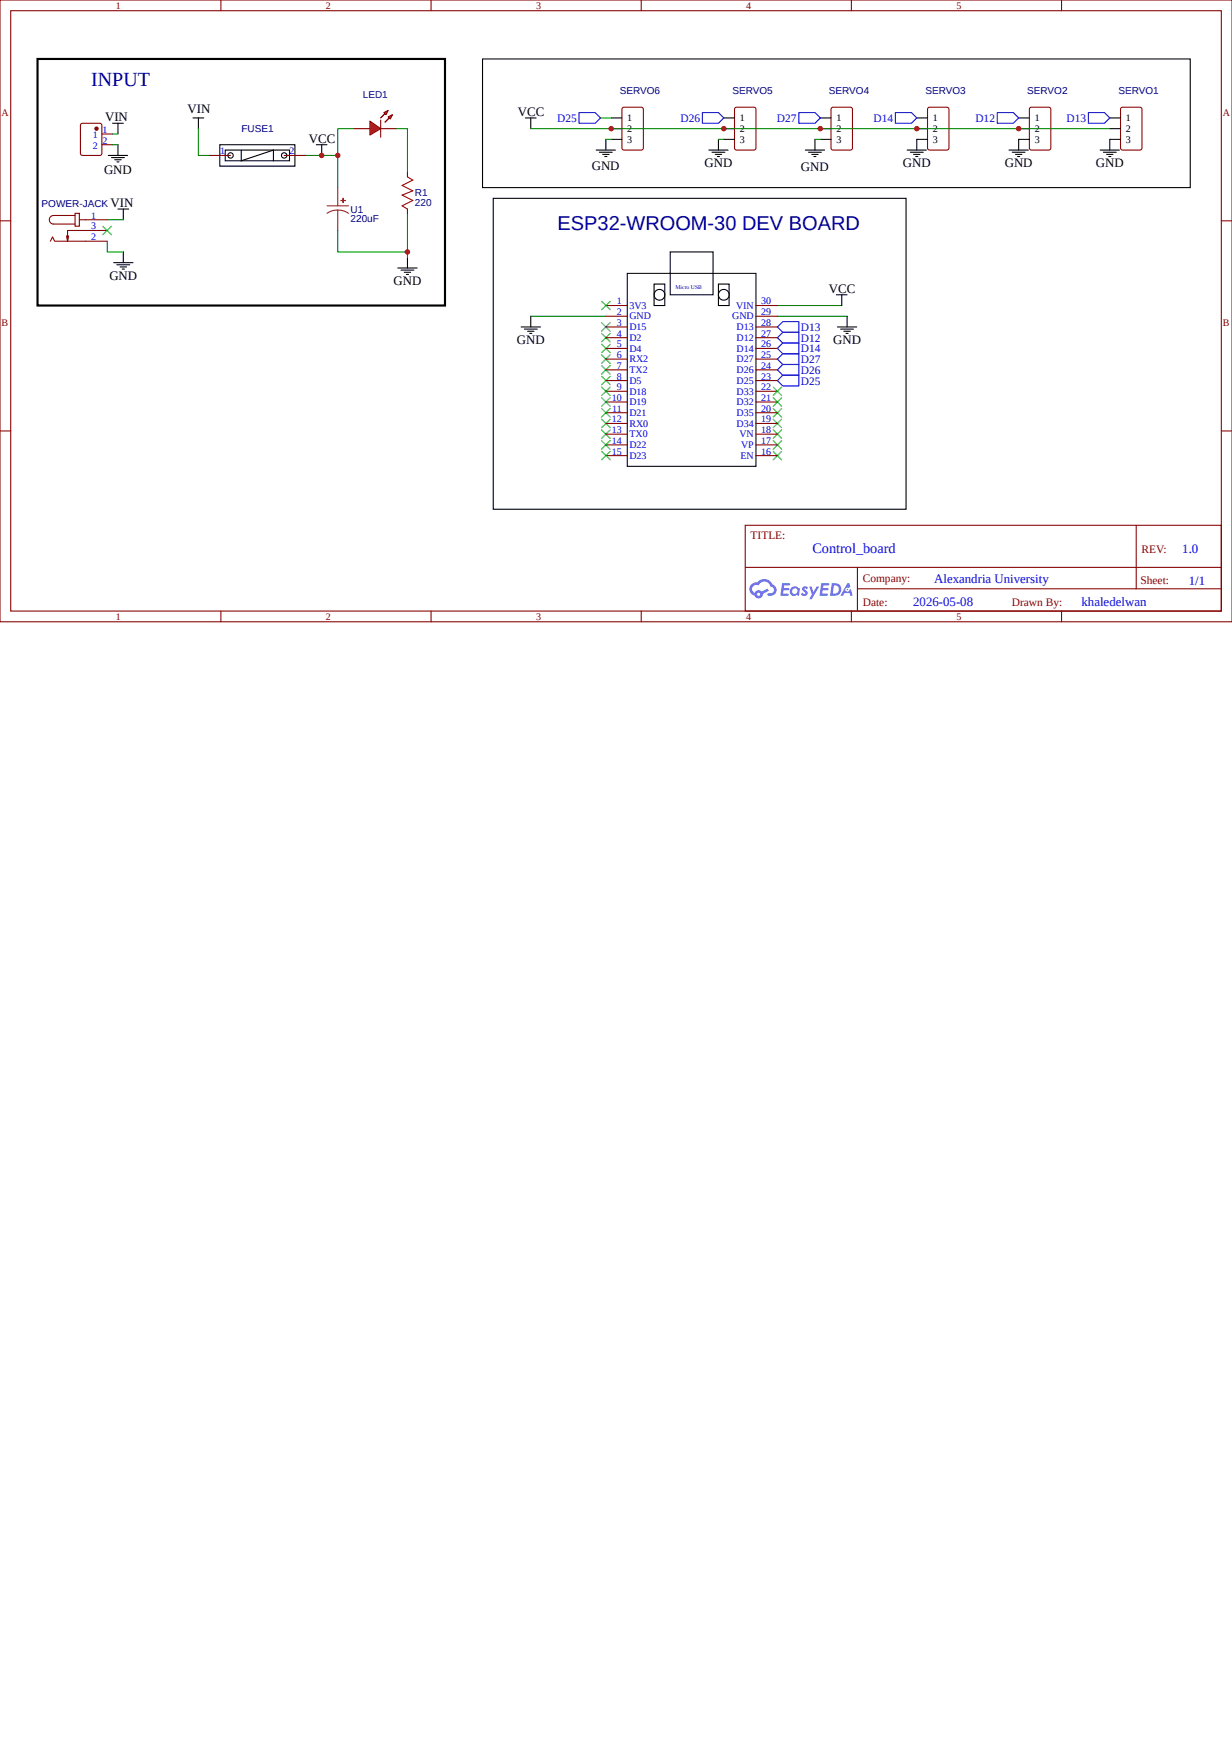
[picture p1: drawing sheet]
<svg xmlns="http://www.w3.org/2000/svg" width="210mm" height="297mm" viewBox="0 0 210 297" stroke-linecap="round" stroke-linejoin="round" font-family="sans-serif">
<g fill="none" stroke="#800" stroke-width=".18">
<path d="M0 0h209.9v106h-209.9zM37.6 0v1.8M73.4 0v1.8M109.2 0v1.8M145 0v1.8M180.9 0v1.8M1.8 1.8h206.3v102.3h-206.3zM0 37.6h1.8M208.1 37.6h1.8M0 73.4h1.8M208.1 73.4h1.8M127 89.5h81.1v14.6h-81.1z"/>
<path d="M127 96.7h81M146.1 96.7v7.3M193.6 89.5v10.8M37.6 104.1v1.9M73.4 104.1v1.9M109.2 104.1v1.9M145 104.1v1.9M146.1 100.3h61.9M180.9 104.1v1.9"/>
</g>
<g fill="#58f">
<path d="M136.8 100l.4-.1 .2 .1 .3 .2-.2 .3a.24 .24 0 0 0-.2-.3 .24 .24 0 0 0-.3 .1v.1a.75 .75 0 0 1 .5 1l-.6 .2-.5-.3 .3-.3 .3 .2 .2-.2a.91 .91 0 0 1-.5-.8z"/>
<path d="M137.9 99.9h.4l.3 1 .5-1h.5l-1.3 2.2h-.4l.4-.8z"/>
<path d="M133.2 99.4h1.4v.2l-.2 .2h-.8l-.1 .4h.8l.2 .2-.2 .2h-.8l-.1 .6 .8-.1 .1 .1v.3h-1.4z"/>
<path d="M139.9 99.4h1.3l.1 .2-.2 .2h-.8l-.1 .4h.8l.2 .2-.2 .2h-.8l-.1 .5h.8l.1 .1v.3h-1.4z"/>
<path d="M144.4 99.4h.3l.2 .6-.3 .2a.36 .36 0 0 0-.6 .1 .36 .36 0 0 0 .3 .5 .36 .36 0 0 0 .4-.3l.3-.1 .3 1.1h-.4l-.2-.4h-.8l-.3 .4h-.4z"/>
<path d="M141.7 99.4l-.3 2.1h.7a1.09 1.09 0 0 0 1.2-1.1 1.09 1.09 0 0 0-1.2-1zM142.1 99.8a.73 .73 0 0 1 .8 .8 .73 .73 0 0 1-1 .5z"/>
<path d="M134.9 100.1a.8 .8 0 0 0-.2 1.1 .8 .8 0 0 0 1.1 .2l.3 .1 .2-1.2-.3-.1a.72 .72 0 0 0-1.1-.1zM134.9 100.8a.47 .47 0 0 1 .9 0 .47 .47 0 0 1-.9 0z"/>
<path d="M128 99.6a1.14 1.14 0 0 0 .6 1.9 .73 .73 0 0 0 .8 .5 .73 .73 0 0 0 .6-.8l1-.5-.2-.4-1 .5a.74 .74 0 0 0-1.2 .2 .72 .72 0 0 1-.4-1 .72 .72 0 0 1 1-.2 1.07 1.07 0 0 1 1.1-.7 1.07 1.07 0 0 1 1 .9 .59 .59 0 0 1 .5 .7 .59 .59 0 0 1-.8 .4l-.3 .2a.91 .91 0 0 0 1.1 .1 .98 .98 0 0 0 .5-1 .98 .98 0 0 0-.7-.8 1.58 1.58 0 0 0-2.7-.4l-.4 .1zM129 101.3a.28 .28 0 0 1 .5 0 .28 .28 0 0 1-.5 0z"/>
<circle cx="144.4" cy="100.5" r=".14"/>
</g>
<g fill="#000">
<path d="M102.5 55l1.4 1.4zM103.9 55l-1.4 1.4z"/>
<path d="M102.5 56.8l1.4 1.5zM103.9 56.8l-1.4 1.5z"/>
<path d="M102.5 58.6l1.4 1.5zM103.9 58.6l-1.4 1.5z"/>
<path d="M102.5 73.3l1.4 1.4zM103.9 73.3l-1.4 1.4z"/>
<path d="M102.5 71.4l1.4 1.5zM103.9 71.4l-1.4 1.5z"/>
<path d="M102.5 60.5l1.4 1.4zM103.9 60.5l-1.4 1.4z"/>
<path d="M102.5 62.3l1.4 1.5zM103.9 62.3l-1.4 1.5z"/>
<path d="M102.5 64.1l1.4 1.5zM103.9 64.1l-1.4 1.5z"/>
<path d="M131.7 69.6l1.5 1.5zM133.2 69.6l-1.5 1.5z"/>
<path d="M131.7 71.4l1.5 1.5zM133.2 71.4l-1.5 1.5z"/>
<path d="M131.7 73.3l1.5 1.4zM133.2 73.3l-1.5 1.4z"/>
<path d="M131.7 75.1l1.5 1.4zM133.2 75.1l-1.5 1.4z"/>
<path d="M131.7 76.9l1.5 1.5zM133.2 76.9l-1.5 1.5z"/>
</g>
<g fill="none" stroke="#3c3" stroke-width=".18">
<path d="M102.5 55l1.4 1.4M102.5 56.8l1.4 1.5M102.5 58.6l1.4 1.5M103.9 55l-1.4 1.4M103.9 56.8l-1.4 1.5M103.9 58.6l-1.4 1.5M102.5 73.3l1.4 1.4M102.5 71.4l1.4 1.5M102.5 60.5l1.4 1.4M102.5 62.3l1.4 1.5M102.5 64.1l1.4 1.5M103.9 73.3l-1.4 1.4"/>
<path d="M103.9 71.4l-1.4 1.5M103.9 60.5l-1.4 1.4M103.9 62.3l-1.4 1.5M103.9 64.1l-1.4 1.5M131.7 69.6l1.5 1.5M131.7 71.4l1.5 1.5M131.7 73.3l1.5 1.4M131.7 75.1l1.5 1.4M131.7 76.9l1.5 1.5M133.2 69.6l-1.5 1.5M133.2 71.4l-1.5 1.5M133.2 73.3l-1.5 1.4"/>
<path d="M133.2 75.1l-1.5 1.4M133.2 76.9l-1.5 1.5"/>
</g>
<path d="M52.1 26.5h5.4v5.5M57.5 39.3v3.6h11.9M90.4 21.9h98.7M102.3 20.1h1.8M103.2 23.7h.9M122.4 23.7h.9M138.8 23.7h.9M90.4 53.9h12.8M132.4 53.9h11.9M132.4 52.1h11" fill="none" stroke="#080" stroke-width=".18"/>
<g fill="none" stroke="#000" stroke-width=".18">
<path d="M19.2 21h1.8M20.1 21v1.8M32.9 20.1h1.8M33.8 20.1v1.8M89.5 20.1h1.8M90.4 20.1v1.8M101.6 25.6h3.3M102.1 25.9h2.2M102.7 26.3h1.1M103 26.7h.4M103.2 23.7v1.9M104.1 23.7h1.9"/>
<path d="M104.1 20.1h1.9M104.1 21.9h1.9M120.7 25.6h3.3M121.3 25.9h2.2M121.8 26.3h1.1M122.2 26.7h.4M122.4 23.7v1.9M123.3 23.7h1.8M123.3 20.1h1.8M123.3 21.9h1.8M137.2 25.6h3.3M137.7 25.9h2.2"/>
<path d="M138.3 26.3h1.1M138.7 26.7h.3M138.8 23.7v1.9M139.7 23.7h1.9M139.7 20.1h1.9M139.7 21.9h1.9M154.5 25.6h3.3M155.1 25.9h2.2M155.6 26.3h1.1M156 26.7h.4M156.2 20.1h1.8M156.2 21.9h1.8"/>
<path d="M158 23.7h-1.8v1.9M171.9 25.6h3.3M172.4 25.9h2.2M173 26.3h1.1M173.4 26.7h.3M173.5 20.1h1.9M173.5 21.9h1.9M175.4 23.7h-1.9v1.9M189.1 23.7h1.8M189.1 20.1h1.8M189.1 21.9h1.8M88.8 55.7h3.3"/>
<path d="M89.3 56.1h2.2M89.9 56.4h1.1M90.2 56.8h.4M90.4 53.9v1.8M106.9 46.6h21.9v32.9h-21.9zM111.4 48.4h1.9v3.7h-1.9zM114.2 42.9h7.3v7.3h-7.3zM122.4 48.4h1.8v3.7h-1.8zM142.5 50.2h1.8M142.7 55.7h3.3M143.2 56.1h2.2M143.4 50.2v1.9"/>
<path d="M143.8 56.4h1.1M144.1 56.8h.4M144.3 53.9v1.8"/>
<circle cx="112.3" cy="50.2" r=".91"/>
<circle cx="123.3" cy="50.2" r=".91"/>
</g>
<g fill="none" stroke="#800" stroke-width=".18">
<path d="M106.1 18.4l.2-.1h2.9l.4 .2v6.7l-.2 .3-3.1 .1-.3-.3v-6.7zM125.2 18.4l.3-.1h2.9l.4 .2v6.7l-.2 .3-3.1 .1-.3-.3-.1-6.7zM141.7 18.4l.2-.1h3l.3 .2v6.7l-.2 .3-3.1 .1-.3-.3v-6.7zM158.1 18.4l.3-.1h2.9l.3 .2 .1 6.7-.3 .3-3 .1-.4-.3v-6.7zM175.5 18.4l.2-.1h3l.3 .2v6.7l-.2 .3-3.1 .1-.3-.3v-6.7zM191 18.4l.3-.1h2.9l.3 .2 .1 6.7-.3 .3-3 .1-.4-.3v-6.7zM103.2 52.1h3.7M103.2 53.9h3.7M103.2 55.7h3.7M103.2 57.5h3.7M103.2 59.4h3.7M128.8 52.1h3.6"/>
<path d="M128.8 53.9h3.6M128.8 55.7h3.6M128.8 57.5h3.6M128.8 59.4h3.6M103.2 61.2h3.7M103.2 63h3.7M103.2 64.9h3.7M103.2 66.7h3.7M103.2 68.5h3.7M103.2 70.3h3.7M103.2 72.2h3.7M103.2 74h3.7"/>
<path d="M103.2 75.8h3.7M103.2 77.6h3.7M128.8 61.2h3.6M128.8 63h3.6M128.8 64.9h3.6M128.8 66.7h3.6M128.8 68.5h3.6M128.8 70.3h3.6M128.8 72.2h3.6M128.8 74h3.6M128.8 75.8h3.6M128.8 77.6h3.6"/>
</g>
<path d="M98.6 19.2h2.8l.9 .9-.9 .9h-2.8zM119.7 19.2h2.7l.9 .9-.9 .9h-2.7zM136.1 19.2h2.7l.9 .9-.9 .9h-2.7zM152.5 19.2h2.8l.9 .9-.9 .9h-2.8zM169.9 19.2h2.7l.9 .9-.9 .9h-2.7zM185.4 19.2h2.8l.9 .9-.9 .9h-2.8zM132.4 57.5l1-.9h2.7v1.9h-2.7zM132.4 55.7l1-.9h2.7v1.8h-2.7zM132.4 59.4l1-.9h2.7v1.8h-2.7zM132.4 61.2l1-.9h2.7v1.8h-2.7zM132.4 63l1-.9h2.7v1.8h-2.7zM132.4 64.9l1-1h2.7v1.9h-2.7z" fill="none" stroke="#00f" stroke-width=".18"/>
<path d="M55.7 35.1h3.7M57.5 35.8l-1.1 .2-.7 .4M57.5 35.8l.8 .1 1.1 .5M57.5 32v3.1M57.5 35.8v3.5" fill="none" stroke="#8d2323" stroke-width=".18"/>
<path d="M58.1 34.2h.7z" fill="#8d2323"/>
<path d="M58.1 34.2h.7z" fill="none" stroke="#8d2323" stroke-width=".18"/>
<path d="M58.4 33.8l.1 .7z" fill="#8d2323"/>
<path d="M58.4 33.8l.1 .7z" fill="none" stroke="#8d2323" stroke-width=".18"/>
<path d="M18.5 26.5h3.2M19 26.9h2.2M19.5 27.2h1.1M19.9 27.6h.4M20.1 24.7v1.8" fill="none" stroke="#000" stroke-width=".18"/>
<path d="M6.4 10h69.4v42.1h-69.4z" fill="none" stroke="#000" stroke-width=".37"/>
<path d="M63 20.6l1.9 1.3-1.9 1.1z" fill="#f00"/>
<path d="M63 20.6l1.9 1.3-1.9 1.1zM64.9 20.5v2.9" fill="none" stroke="#800" stroke-width=".18"/>
<path d="M64.9 20.1l.7-.7z" fill="#800"/>
<path d="M65.6 19.4l-.7 .7" fill="none" stroke="#800" stroke-width=".18"/>
<path d="M66.3 20.1l-.7 .7z" fill="#800"/>
<path d="M66.3 20.1l-.7 .7" fill="none" stroke="#800" stroke-width=".18"/>
<path d="M65.4 19.2l.7-.4-.3 .7z" fill="#f00"/>
<path d="M65.4 19.2l.7-.4-.3 .7z" fill="none" stroke="#800" stroke-width=".18"/>
<path d="M66.1 19.9l.8-.4-.4 .8z" fill="#f00"/>
<g fill="none" stroke="#800" stroke-width=".18">
<path d="M66.1 19.9l.8-.4-.4 .8zM12.8 36.4h.7v2.1h-.7zM12.8 36.7h-3.7a.73 .73 0 0 0-.7 .7 .73 .73 0 0 0 .7 .8h3.7M13.5 37.4h4.8M13.8 21.1l.3-.1h2.9l.3 .2 .1 4.9-.2 .3-3.1 .1-.3-.2-.1-4.9zM18.3 39.3h-6.8v1.8l-.2-.9M35.6 26.5h3.7M48.4 26.5h3.7M60.3 21.9h2.7M64.9 21.9h2.7M69.4 29.2v.9M69.4 35.6v.9"/>
<path d="M8.6 41.1l.4-.7 .3 .7h9M11.7 40.2l-.2 .9"/>
</g>
<path d="M69.4 30.1l.9 .6-1.8 .9 1.8 .9-1.8 .7 1.8 1-1.8 .9 .9 .5" fill="none" stroke="#a00000" stroke-width=".18"/>
<g fill="none" stroke="#000" stroke-width=".18">
<path d="M20.1 35.6h1.8M21 35.6v1.8M37.4 24.7h12.8v3.6h-12.8zM38.4 25.6h10.9v1.8h-10.9zM41.1 25.6v1.8l5.5-1.8v1.8M19.4 44.8h3.3M19.9 45.1h2.2M20.5 45.5h1.1M20.8 45.9h.4M21 42.9v1.9M67.8 45.7h3.3M68.3 46h2.2"/>
<path d="M68.9 46.4h1.1M69.2 46.8h.4M69.4 43.8v1.9"/>
<circle cx="39.3" cy="26.5" r=".46"/>
<circle cx="48.4" cy="26.5" r=".46"/>
</g>
<path d="M18.3 37.4h2.7M33.8 21.9v4.6h1.8M60.3 21.9h-2.8v4.6M67.6 21.9h1.8v7.3M69.4 36.5v7.3" fill="none" stroke="#080" stroke-width=".18"/>
<g fill="#000">
<path d="M102.5 65.9l1.4 1.5zM103.9 65.9l-1.4 1.5z"/>
<path d="M102.5 67.8l1.4 1.4zM103.9 67.8l-1.4 1.4z"/>
<path d="M102.5 69.6l1.4 1.5zM103.9 69.6l-1.4 1.5z"/>
<path d="M102.5 75.1l1.4 1.4zM103.9 75.1l-1.4 1.4z"/>
<path d="M102.5 76.9l1.4 1.5zM103.9 76.9l-1.4 1.5z"/>
<path d="M131.7 67.8l1.5 1.4zM133.2 67.8l-1.5 1.4z"/>
<path d="M131.7 65.9l1.5 1.5zM133.2 65.9l-1.5 1.5z"/>
</g>
<g fill="none" stroke="#3c3" stroke-width=".18">
<path d="M102.5 65.9l1.4 1.5M102.5 67.8l1.4 1.4M102.5 69.6l1.4 1.5M102.5 75.1l1.4 1.4M102.5 76.9l1.4 1.5M103.9 65.9l-1.4 1.5M103.9 67.8l-1.4 1.4M103.9 69.6l-1.4 1.5M103.9 75.1l-1.4 1.4M103.9 76.9l-1.4 1.5M131.7 67.8l1.5 1.4M131.7 65.9l1.5 1.5"/>
<path d="M133.2 67.8l-1.5 1.4M133.2 65.9l-1.5 1.5"/>
</g>
<circle cx="16.4" cy="21.9" r=".27" fill="#800"/>
<g fill="none" stroke="#800" stroke-width=".18">
<path d="M17.4 22.8h1.8M17.4 24.7h1.8"/>
<circle cx="16.4" cy="21.9" r=".27"/>
</g>
<path d="M82.2 10h120.6v22h-120.6zM53.9 24.7h1.8M54.8 24.7v1.8M84 33.8h70.4v53h-70.4zM187.4 25.6h3.3M188 25.9h2.2M188.5 26.3h1.1M188.9 26.7h.4M189.1 23.7v1.9" fill="none" stroke="#000" stroke-width=".18"/>
<g fill="#000">
<path d="M17.5 38.5l1.5 1.5zM19 38.5l-1.5 1.5z"/>
<path d="M102.5 51.3l1.4 1.5zM103.9 51.3l-1.4 1.5z"/>
</g>
<path d="M17.5 38.5l1.5 1.5M19 38.5l-1.5 1.5M102.5 51.3l1.4 1.5M103.9 51.3l-1.4 1.5" fill="none" stroke="#3c3" stroke-width=".18"/>
<path d="M19.2 22.8h.9M19.2 24.7h.9M18.3 41.1v1.8h2.7" fill="none" stroke="#080" stroke-width=".18"/>
<g fill="#c00">
<circle cx="156.2" cy="21.9" r=".46"/>
<circle cx="139.7" cy="21.9" r=".46"/>
<circle cx="123.3" cy="21.9" r=".46"/>
<circle cx="104.1" cy="21.9" r=".46"/>
<circle cx="69.4" cy="42.9" r=".46"/>
<circle cx="173.5" cy="21.9" r=".46"/>
<circle cx="57.5" cy="26.5" r=".46"/>
<circle cx="54.8" cy="26.5" r=".46"/>
</g>
<g font-size="3.4" fill="#000080">
<text x="15.5" y="14.6">INPUT</text>
<text x="95" y="39.3">ESP32-WROOM-30 DEV BOARD</text>
</g>
<text font-size="2.4" fill="#00f" x="138.4" y="94.2">Control_board</text>
<g font-size="2.2">
<text x="17.9" y="20.6">VIN</text>
<text x="32" y="19.2">VIN</text>
<text x="88.2" y="19.7">VCC</text>
<text x="17.7" y="29.6">GND</text>
<text x="52.6" y="24.3">VCC</text>
<text x="100.8" y="29">GND</text>
<text x="120" y="28.5">GND</text>
<text x="136.5" y="29.1">GND</text>
<text x="153.8" y="28.5">GND</text>
<text x="171.2" y="28.5">GND</text>
<text x="186.7" y="28.5">GND</text>
<text x="18.8" y="35.3">VIN</text>
<text x="18.6" y="47.7">GND</text>
<text x="67" y="48.6">GND</text>
<text x="141.2" y="49.9">VCC</text>
<text x="88.1" y="58.6">GND</text>
<text x="141.9" y="58.6">GND</text>
</g>
<g font-size="2.2" fill="#00f">
<text x="201.4" y="94.3">1.0</text>
<text x="159.2" y="99.3">Alexandria University</text>
<text x="202.5" y="99.6">1/1</text>
<text x="155.6" y="103.3">2026-05-08</text>
<text x="184.3" y="103.3">khaledelwan</text>
</g>
<g font-size="1.9" fill="#00f">
<text x="94.9" y="20.7">D25</text>
<text x="115.9" y="20.7">D26</text>
<text x="132.4" y="20.8">D27</text>
<text x="148.8" y="20.8">D14</text>
<text x="166.2" y="20.8">D12</text>
<text x="181.7" y="20.7">D13</text>
<text x="136.5" y="58.2">D12</text>
<text x="136.5" y="56.4">D13</text>
<text x="136.5" y="60">D14</text>
<text x="136.5" y="61.9">D27</text>
<text x="136.5" y="63.7">D26</text>
<text x="136.5" y="65.5">D25</text>
</g>
<g font-size="1.9" fill="#800">
<text x="127.9" y="91.9">TITLE:</text>
<text x="194.5" y="94.3">REV:</text>
<text x="147" y="99.2">Company:</text>
<text x="194.3" y="99.6">Sheet:</text>
<text x="147" y="103.2">Date:</text>
<text x="172.4" y="103.3">Drawn By:</text>
</g>
<g font-size="1.7" fill="#800">
<text x="19.7" y="1.6">1</text>
<text x="55.5" y="1.6">2</text>
<text x="91.3" y="1.6">3</text>
<text x="127.1" y="1.6">4</text>
<text x="162.9" y="1.6">5</text>
<text x=".3" y="19.7">A</text>
<text x="208.3" y="19.7">A</text>
<text x=".3" y="55.5">B</text>
<text x="208.3" y="55.5">B</text>
<text x="19.7" y="105.7">1</text>
<text x="55.5" y="105.7">2</text>
<text x="91.3" y="105.7">3</text>
<text x="127.1" y="105.7">4</text>
<text x="162.9" y="105.7">5</text>
</g>
<g font-size="1.7" fill="#000080">
<text x="61.8" y="16.6">LED1</text>
<text x="105.6" y="16.1">SERVO6</text>
<text x="124.8" y="16.1">SERVO5</text>
<text x="141.2" y="16.1">SERVO4</text>
<text x="157.7" y="16.1">SERVO3</text>
<text x="175" y="16.1">SERVO2</text>
<text x="190.5" y="16.1">SERVO1</text>
<text x="41.1" y="22.5">FUSE1</text>
<text x="7.1" y="35.3">POWER-JACK</text>
<text x="70.7" y="35.1">220</text>
<text x="70.7" y="33.5">R1</text>
<text x="59.7" y="37.8">220uF</text>
<text x="59.7" y="36.2">U1</text>
</g>
<g font-size="1.7" fill="#00f">
<text x="15.8" y="23.6">1</text>
<text x="17.4" y="22.7">1</text>
<text x="15.8" y="25.4">2</text>
<text x="17.4" y="24.5">2</text>
<text x="37.5" y="26.3">1</text>
<text x="49.3" y="26.3">2</text>
<text x="15.5" y="37.3">1</text>
<text x="15.5" y="40.9">2</text>
<text x="15.5" y="39.1">3</text>
<text x="105.1" y="51.9">1</text>
<text x="105.1" y="53.7">2</text>
<text x="107.2" y="52.6">3V3</text>
<text x="125.4" y="52.6">VIN</text>
<text x="129.7" y="51.9">30</text>
<text x="129.7" y="53.7">29</text>
<text x="105.1" y="55.5">3</text>
<text x="105.1" y="57.4">4</text>
<text x="105.1" y="59.2">5</text>
<text x="107.2" y="54.4">GND</text>
<text x="107.2" y="56.3">D15</text>
<text x="107.2" y="58.1">D2</text>
<text x="107.2" y="59.9">D4</text>
<text x="124.7" y="54.4">GND</text>
<text x="125.5" y="59.9">D14</text>
<text x="125.5" y="58.1">D12</text>
<text x="125.5" y="56.3">D13</text>
<text x="129.7" y="59.2">26</text>
<text x="129.7" y="57.4">27</text>
<text x="129.7" y="55.5">28</text>
<text x="105.1" y="61">6</text>
<text x="105.1" y="62.8">7</text>
<text x="105.1" y="64.7">8</text>
<text x="107.2" y="61.7">RX2</text>
<text x="107.2" y="63.6">TX2</text>
<text x="107.2" y="65.4">D5</text>
<text x="125.5" y="61.7">D27</text>
<text x="125.5" y="63.6">D26</text>
<text x="125.5" y="65.4">D25</text>
<text x="129.7" y="61">25</text>
<text x="129.7" y="62.8">24</text>
<text x="129.7" y="64.7">23</text>
<text x="104.2" y="68.3">10</text>
<text x="104.2" y="72">12</text>
<text x="104.3" y="70.1">11</text>
<text x="105.1" y="66.5">9</text>
<text x="107.2" y="67.2">D18</text>
<text x="107.2" y="69.1">D19</text>
<text x="107.2" y="70.9">D21</text>
<text x="125.5" y="67.2">D33</text>
<text x="125.5" y="69.1">D32</text>
<text x="125.5" y="70.9">D35</text>
<text x="129.7" y="66.5">22</text>
<text x="129.7" y="68.3">21</text>
<text x="129.7" y="70.1">20</text>
<text x="129.7" y="72">19</text>
<text x="104.2" y="73.8">13</text>
<text x="104.2" y="75.6">14</text>
<text x="104.2" y="77.5">15</text>
<text x="107.2" y="72.7">RX0</text>
<text x="107.2" y="74.5">TX0</text>
<text x="107.2" y="76.4">D22</text>
<text x="125.5" y="72.7">D34</text>
<text x="126" y="74.5">VN</text>
<text x="126.2" y="76.4">VP</text>
<text x="129.7" y="73.8">18</text>
<text x="129.7" y="75.6">17</text>
<text x="129.7" y="77.5">16</text>
<text x="107.2" y="78.2">D23</text>
<text x="126.2" y="78.2">EN</text>
</g>
<g font-size="1.7">
<text x="106.9" y="20.6">1</text>
<text x="106.9" y="22.5">2</text>
<text x="126" y="20.6">1</text>
<text x="126" y="22.5">2</text>
<text x="142.5" y="20.6">1</text>
<text x="142.5" y="22.5">2</text>
<text x="158.9" y="20.6">1</text>
<text x="158.9" y="22.5">2</text>
<text x="176.3" y="20.6">1</text>
<text x="176.3" y="22.5">2</text>
<text x="191.8" y="20.6">1</text>
<text x="191.8" y="22.5">2</text>
<text x="106.9" y="24.3">3</text>
<text x="126" y="24.3">3</text>
<text x="142.5" y="24.3">3</text>
<text x="158.9" y="24.3">3</text>
<text x="176.3" y="24.3">3</text>
<text x="191.8" y="24.3">3</text>
</g>
<text font-size="1" fill="#00f" x="115.1" y="49.3">Micro USB</text>
</svg>
